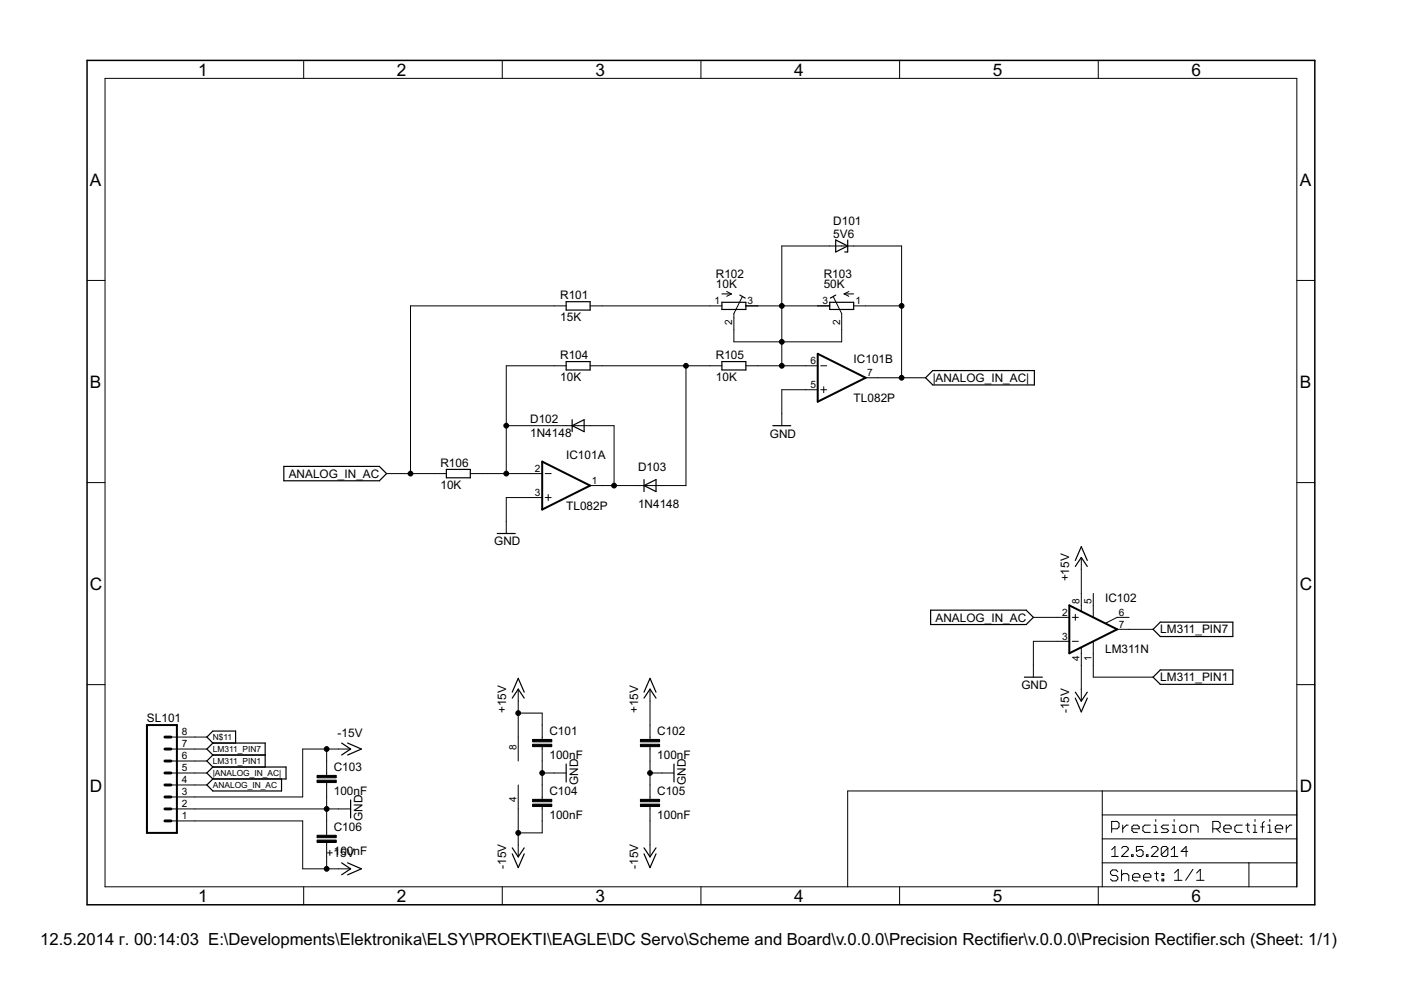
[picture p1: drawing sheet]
<svg xmlns="http://www.w3.org/2000/svg" width="297mm" height="210mm" viewBox="0 0 297 210" stroke-linecap="round" stroke-linejoin="round" font-family="sans-serif">
<g fill="#000" stroke="#000" stroke-width=".25">
<path d="M177.2 53.4l2.5-1.2zM177.2 50.9v2.5zM177.2 50.9l2.5 1.3zM179.7 50.9v1.3zM179.7 52.2v1.2zM179.1 53.4h.6zM120 78.4h5.1zM120 76.7v1.7zM120 65.7h5.1zM120 64v1.7zM120 76.7h5.1zM125.1 76.7v1.7z"/>
<path d="M120 64h5.1zM125.1 64v1.7zM153.1 78.4h5zM153.1 76.7v1.7zM153.1 65.6h5zM153.1 64.1v1.5zM156.9 62.6l1.1 .6zM153.1 76.7h5zM158.1 76.7v1.7zM158.1 64.9v.7zM153.1 64.1h5zM158.1 64.1v.8z"/>
<path d="M175.9 64.9v.7zM175.9 64.1h5.1zM175.9 64.1v.8zM176 63.2l1.2-.6zM175.9 65.6h5.1zM181 64.1v1.5zM197.8 78.6h21.5zM219.3 78.6v3zM60.2 98.9h20.2zM94.6 99.5h5.1zM121.3 90.3l2.5 1.2zM121.3 90.3v1.2z"/>
<path d="M121.3 89v1.3zM121.3 90.3l2.5-1.3zM123.8 89v2.5zM163.9 90.3h3.8zM196.2 80.1l1.6-1.5zM196.2 80.1l1.6 1.5zM197.8 81.6h21.5zM60.2 98.9v3zM60.2 101.9h20.2zM82 100.4l-1.6 1.5zM80.4 98.9l1.6 1.5zM94.6 101.3h5.1z"/>
<path d="M94.6 99.5v1.8zM99.7 99.5v1.8zM105.4 113.1h3.8zM136.5 103l2.6-1.3zM136.5 101.7v1.3zM136.5 103v1.2zM136.5 103l2.6 1.2zM139.1 101.7v2.5zM229.3 118.2l-1.3 1.9zM229.3 115.9l-1.3 2.9zM229.3 115.9l1.2 2.9zM197.3 129.4v3z"/>
<path d="M197.3 132.4h20.3zM197.3 129.4h20.3zM219.1 130.9l-1.5 1.5zM217.6 129.4l1.5 1.5zM229.3 118.2l1.2 1.9zM244.5 133.4l1.5-1.5zM244.5 133.4l1.5 1.6zM246 131.9h15.4zM246 135h15.4zM261.4 131.9v3.1zM43.9 156.3l1.2-1.3zM43.9 156.3l1.2 1.2z"/>
<path d="M43.9 158.8l1.2-1.3zM43.9 158.8l1.2 1.3zM45.1 155h4.9zM45.1 157.5h4.9zM45.1 157.5h11.1zM50 155v2.5zM56.2 157.5v2.6zM72.4 157.5l1.9 1.3zM73.7 157.5l2.9 1.3zM72.4 160.1l1.9-1.3zM73.7 160.1l2.9-1.3zM109.9 146.1l-1.3 1.9z"/>
<path d="M109.9 143.8l-1.3 2.9zM109.9 146.1l1.2 1.9zM109.9 143.8l1.2 2.9zM137.8 146.1l-1.3 1.9zM137.8 143.8l-1.3 2.9zM137.8 146.1l1.3 1.9zM137.8 143.8l1.3 2.9zM217.2 143.6h3.8zM228 146.7l1.3 2zM228 148l1.3 2.9zM230.5 146.7l-1.2 2zM230.5 148l-1.2 2.9z"/>
<path d="M244.5 143.6l1.5-1.6zM244.5 143.6l1.5 1.5zM246 142h15.4zM246 145.1h15.4zM261.4 142v3.1zM43.9 166.4l1.2-1.2zM43.9 166.4l1.2 1.3zM43.9 163.9l1.2-1.3zM43.9 163.9l1.2 1.3zM43.9 161.4l1.2-1.3zM43.9 161.4l1.2 1.2zM45.1 165.2h14.6z"/>
<path d="M45.1 167.7h14.6zM45.1 162.6h15.5zM45.1 165.2h15.5zM45.1 160.1h11.1zM45.1 162.6h11.1zM56.2 160.1v2.5zM59.7 165.2v2.5zM60.6 162.6v2.6zM74.3 169.6v3.8zM108.6 179.8l1.3 1.9zM120 162v3.8zM136.5 179.8l1.3 1.9z"/>
<path d="M142.9 162v3.8zM72.4 185.5l1.9-1.3zM73.7 185.5l2.9-1.3zM72.4 182.9l1.9 1.3zM73.7 182.9l2.9 1.3zM108.6 181l1.3 3zM111.1 179.8l-1.2 1.9zM111.1 181l-1.2 3zM136.5 181l1.3 3zM139.1 179.8l-1.3 1.9zM139.1 181l-1.3 3z"/>
</g>
<g fill="#000" stroke="#000" stroke-width=".21">
<path d="M22.3 16.6v171.4zM64.4 12.8v3.8zM106.5 12.8v3.8zM148.6 12.8v3.8zM190.7 12.8v3.8zM232.9 12.8v3.8zM22.3 16.6h252.7zM18.5 59.5h3.8zM165.8 52.2v12.7zM175.9 52.2h2.6zM165.8 52.2h10.1zM178.5 52.2h2.5z"/>
<path d="M181 52.2h10.2zM191.2 52.2v12.7zM275 59.5h3.8zM107.3 77.6v12.7zM117.5 77.6h2.5zM117.5 64.9h2.5zM107.3 77.6h10.2zM87 64.9h30.5zM125.1 77.6h2.6zM125.1 64.9h2.6zM127.7 64.9h22.8zM127.7 77.6h17.7z"/>
<path d="M150.5 77.6h2.6zM150.5 64.9h2.6zM145.4 77.6h5.1zM153.1 62.3h2zM154.1 61.8l1 .5zM154.1 62.8l1-.5zM155.6 67.4v2.5zM155.6 66.5v.9zM157.4 63l-1.8 3.5zM155.6 69.9v2.6zM155.6 72.5h10.2zM158.1 64.9h2.6z"/>
<path d="M158.1 77.6h2.6zM160.7 64.9h5.1zM160.7 77.6h5.1zM165.8 64.9v7.6zM165.8 72.5v5.1zM170.8 77.6h2.6zM165.8 77.6h5zM173.4 64.9h2.5zM165.8 64.9h7.6zM174 77.6h1.3zM178.5 67.4v2.5zM178.5 66.5v.9z"/>
<path d="M176.7 63l1.8 3.5zM178.5 69.9v2.6zM165.8 72.5h12.7zM179 62.3l1-.5zM179 62.3l1 .5zM179 62.3h2zM181 64.9h2.5zM183.5 64.9h7.7zM191.2 64.9v15.2zM107.3 90.3h12.7zM120 90.3h2.6zM122.6 90.3h2.5z"/>
<path d="M125.1 90.3h5.1zM165.8 87.7v2.6zM165.8 82.6v5.1zM170.8 82.6h2.6zM165.8 82.6h5zM174 82.6h1.3zM174.6 82v1.3zM183.5 80.1h2.6zM186.1 80.1h5.1zM191.2 80.1h5zM18.5 102.3h3.8zM82 100.4h5z"/>
<path d="M87 64.9v35.5zM92.1 100.4h2.5zM87 100.4h5.1zM99.7 100.4h2.6zM102.3 100.4h5zM107.3 110.6v2.5zM107.3 105.5v5.1zM107.3 105.5h5.1zM107.3 90.3v10.1zM112.4 100.4h2.6zM112.4 105.5h2.6zM107.3 100.4h5.1z"/>
<path d="M115.6 105.5h1.3zM115.6 100.4h1.3zM116.2 104.9v1.2zM125.1 103h2.6zM127.7 103h2.5zM130.2 90.3v12.7zM135.3 103h2.5zM130.2 103h5.1zM137.8 103h2.6zM140.4 103h5zM145.4 77.6v25.4zM275 102.3h3.8z"/>
<path d="M219.1 136h5.1zM219.1 130.9h5.1zM224.2 136h2.5zM224.2 130.9h2.5zM227.4 130.9h1.2zM227.4 136h1.2zM228 130.3v1.2zM229.3 128.4v1.1zM229.3 137.3v1.2zM229.3 125.8v2.6zM229.3 118.2v2.5zM229.3 120.7v5.1z"/>
<path d="M231.8 125.8v2.6zM231.8 128.4v2.4zM231.8 136v2.5zM234.4 132.1l2.5-1.2zM236.9 130.9h2.5zM236.9 133.4h2.5zM239.4 133.4h5.1zM18.5 145.2h3.8zM36.2 158.8h5.1zM36.2 156.3h5.1zM41.3 156.3h2.6zM41.3 158.8h2.6z"/>
<path d="M64.2 158.8v10.2zM64.2 158.8h5.1zM71.8 158.8h2.5zM69.3 158.8h2.5zM109.9 156.3v5.1zM109.9 146.1v2.6zM109.9 148.7v2.5zM109.9 151.2v5.1zM115 153.7v2.6zM115 156.3v.5zM115 158.3v.5zM115 151.2v2.5z"/>
<path d="M109.9 151.2h5.1zM137.8 153.7v2.6zM137.8 156.3v.5zM137.8 158.3v.5zM137.8 146.1v2.6zM137.8 148.7v5zM219.1 141.1v2.5zM219.1 136v5.1zM229.3 138.5v2.6zM229.3 146.1v2.6zM229.3 141.1v5zM231.8 138.5v2.6z"/>
<path d="M231.8 141.1v2.5zM231.8 143.6h12.7zM275 145.2h3.8zM36.2 174.1h5.1zM36.2 171.5h5.1zM36.2 169h5.1zM36.2 166.4h5.1zM36.2 163.9h5.1zM36.2 161.4h5.1zM41.3 166.4h2.6zM41.3 163.9h2.6zM41.3 161.4h2.6z"/>
<path d="M41.3 169h22.9zM41.3 174.1h22.9zM69.3 161.4v2.5zM69.3 166.4v2.6zM69.3 163.9v.5zM69.3 165.9v.5zM69.3 174.1v2.5zM69.3 176.6v.5zM69.3 178.6v.5zM69.3 158.8v2.6zM41.3 171.5h28zM69.3 171.5v2.6z"/>
<path d="M69.3 169v2.5zM71.8 171.5h2.5zM69.3 171.5h2.5zM109.9 166.4v5.1zM109.9 179.1v2.6zM109.9 176.6v2.5zM109.9 171.5v5.1zM115 158.8v2.6zM115 166.4v2.6zM115 171.5v2.6zM115 169v.5zM115 171v.5z"/>
<path d="M115 174.1v2.5zM109.9 176.6h5.1zM115 163.9v2.5zM115 161.4v2.5zM117.5 163.9h2.5zM115 163.9h2.5zM137.8 158.8v2.6zM137.8 179.1v2.6zM137.8 166.4v2.6zM137.8 171.5v2.6zM137.8 169v.5zM137.8 171v.5z"/>
<path d="M137.8 174.1v5zM137.8 163.9v2.5zM137.8 161.4v2.5zM140.4 163.9h2.5zM137.8 163.9h2.6zM179.7 167.7h54zM233.7 167.7h41.3zM233.7 177.9h41.3zM233.7 172.8v5.1zM233.7 172.8h41.3zM233.7 167.7v5.1zM235.7 174.2v2.3z"/>
<path d="M235.7 174.2h1.2zM236.4 179.5v2.1zM236.9 174.2l.4 .3zM235.7 175.7h1.2zM237.3 174.5v.8zM237.3 175.3l-.4 .4zM238 174.9v1.6zM238 175.7l.8-.8zM238.1 179.5l-.3 .3zM238.8 174.9h.4zM238.1 179.5h.7zM238.8 179.5l.4 .3z"/>
<path d="M240 175.3v.8zM240 175.3l.4-.4zM240 176.1l.4 .4zM240.4 174.9h.8zM240.9 179.5v1zM240.4 176.5h.8zM241.2 174.9l.3 .4zM241.5 175.3v.4zM240 175.7h1.5zM242.3 175.3v.8zM242.3 176.1l.4 .4zM240.9 179.5h1.5z"/>
<path d="M242.3 175.3l.4-.4zM242.7 176.5h1.2zM242.7 174.9h1.2zM244.5 179.5l-.4 .3zM244.7 174.9h.3zM244.7 176.5h.7zM245 174.9v1.6zM245 173.8v.4zM244.5 179.5h.7zM245.2 179.5l.3 .3zM246.2 176.5h1.2zM246.2 175.3l.4-.4z"/>
<path d="M246.5 179.5l-.3 .3zM246.5 179.5h.8zM246.2 175.3l.4 .4zM246.6 174.9h1.2zM247.3 179.5l.3 .3zM247.4 176.5l.4-.4zM246.6 175.7h.8zM247.6 179.8v1.4zM247.4 175.7l.4 .4zM248.6 174.9h.3zM248.6 176.5h.7zM248.9 174.9v1.6z"/>
<path d="M248.9 173.8v.4zM249 179.5v2.1zM250.1 175.3v.8zM250.1 176.1l.4 .4zM250.5 176.5h.8zM250.5 174.9l-.4 .4zM251.3 176.5l.4-.4zM250.5 174.9h.8zM251.5 179.5l-1.1 1zM251.7 175.3v.8zM251.3 174.9l.4 .4zM252.5 174.9v1.6z"/>
<path d="M252.5 174.9h1.1zM253.6 174.9l.4 .4zM254 175.3v1.2zM257.1 174.2v2.3zM257.1 174.2h1.2zM257.9 175.7l.8 .8zM258.3 174.2l.4 .3zM257.1 175.7h1.2zM258.7 174.5v.8zM258.7 175.3l-.4 .4zM259.5 175.3v.8zM259.5 175.3l.4-.4z"/>
<path d="M259.5 176.1l.4 .4zM259.9 174.9h.7zM259.9 176.5h.7zM260.6 174.9l.4 .4zM261 175.3v.4zM259.5 175.7h1.5zM261.8 175.3v.8zM261.8 176.1l.4 .4zM261.8 175.3l.4-.4zM262.2 176.5h1.2zM262.2 174.9h1.2zM264.1 174.9h.8z"/>
<path d="M264.5 174.5v1.6zM264.5 176.1l.4 .4zM265.7 174.9h.4zM265.7 176.5h.8zM266.1 174.9v1.6zM266.1 173.8v.4zM267.3 175.3h.8zM267.7 174.5v2zM267.7 174.5l.4-.3zM268.8 174.9h.4zM268.8 176.5h.8zM269.2 174.9v1.6z"/>
<path d="M269.2 173.8v.4zM270.4 175.3v.8zM270.4 175.3l.4-.4zM270.4 176.1l.4 .4zM270.8 174.9h.7zM270.8 176.5h.7zM271.5 174.9l.4 .4zM271.9 175.3v.4zM270.4 175.7h1.5zM272.7 174.9v1.6zM272.7 175.7l.8-.8zM273.5 174.9h.4z"/>
<path d="M275 172.8v5.1zM275 167.7v5.1zM22.3 188h252.7zM64.2 174.1v10.1zM64.4 188v3.8zM69.3 179.1v2.6zM64.2 184.2h5.1zM69.3 181.7v2.5zM71.8 184.2h2.5zM69.3 184.2h2.5zM106.5 188v3.8zM148.6 188v3.8z"/>
<path d="M179.7 167.7v20.3zM190.7 188v3.8zM232.9 188v3.8zM233.7 182.9v5.1zM233.7 177.9v5zM235.4 184.8v.4zM235.4 185.2l.4 .4zM235.7 180.2l.7-.7zM235.7 181.6h1.4zM235.4 184.8l.4-.4zM235.8 185.6h.8zM235.4 186.4l.4 .4z"/>
<path d="M235.8 184.4h.8zM236.6 185.6l.4 .4zM235.8 186.8h.8zM236.6 184.4l.4 .4zM237 186v.4zM237 186.4l-.4 .4zM237.8 181.6l1.4-1.4zM237.8 184.4v2.4zM237.8 185.6l.4-.4zM238.2 185.2h.8zM239 185.2l.3 .4zM237.8 181.6h1.4z"/>
<path d="M239.2 179.8v.4zM239.3 185.6v1.2zM239.9 181.2v.4zM239.9 181.2h.3zM240.1 185.6v.8zM240.1 185.6l.4-.4zM240.2 181.2v.4zM239.9 181.6h.3zM240.1 186.4l.4 .4zM240.5 185.2h.8zM240.9 180.5l.7-.3zM240.5 186.8h.8z"/>
<path d="M241.3 185.2l.4 .4zM240.9 181.2l.4 .4zM241.6 180.2h.4zM241.7 185.6v.4zM240.1 186h1.6zM242 180.2l.4 .3zM241.3 181.6h.7zM242.4 180.5v.7zM242.4 181.2l-.4 .4zM242.5 185.6v.8zM242.5 185.6l.3-.4zM242.5 186.4l.3 .4z"/>
<path d="M242.8 185.2h.8zM243.1 181.2v.4zM243.1 181.2h.3zM243.4 181.2v.4zM243.1 181.6h.3zM242.8 186.8h.8zM243.6 185.2l.4 .4zM244 185.6v.4zM242.5 186h1.5zM244.1 181.6l1.4-1.4zM244.8 185.2h.8zM245.2 184.8v1.6z"/>
<path d="M245.2 186.4l.4 .4zM244.1 181.6h1.4zM245.5 179.8v.4zM246.2 179.8v1.4zM246.2 181.2l1.4-1.4zM246.4 185.2h.3zM246.4 185.2v.4zM246.4 186.4h.3zM246.4 186.4v.4zM246.2 181.2l.3 .4zM246.7 185.2v.4zM246.4 185.6h.3z"/>
<path d="M246.7 186.4v.4zM246.4 186.8h.3zM246.5 181.6h.8zM247.6 181.2l-.3 .4zM248.3 180.2l.7-.7zM248.3 181.6h1.4zM249 185.1l.8-.8zM249 186.6h1.6zM249.8 184.3v2.3zM250.4 180.5h1.4zM252.9 184.3l-1.5 2.3zM251.5 179.5v2.1z"/>
<path d="M253.7 185.1l.8-.8zM253.7 186.6h1.6zM254.5 184.3v2.3zM264.8 182.9v5.1zM264.8 182.9h10.2zM233.7 182.9h31.1zM275 182.9v5.1zM275 177.9v5zM275 16.6v171.4z"/>
<circle cx="145.4" cy="77.6" r=".51"/>
<circle cx="165.8" cy="77.6" r=".51"/>
<circle cx="165.8" cy="72.5" r=".51"/>
<circle cx="165.8" cy="64.9" r=".51"/>
<circle cx="191.2" cy="64.9" r=".51"/>
<circle cx="107.3" cy="90.3" r=".51"/>
<circle cx="191.2" cy="80.1" r=".51"/>
<circle cx="87" cy="100.4" r=".51"/>
<circle cx="107.3" cy="100.4" r=".51"/>
<circle cx="130.2" cy="103" r=".51"/>
<circle cx="69.3" cy="158.8" r=".51"/>
<circle cx="109.9" cy="151.2" r=".51"/>
<circle cx="69.3" cy="171.5" r=".51"/>
<circle cx="109.9" cy="176.6" r=".51"/>
<circle cx="115" cy="163.9" r=".51"/>
<circle cx="137.8" cy="163.9" r=".51"/>
<circle cx="69.3" cy="184.2" r=".51"/>
</g>
<path d="M18.5 12.8v179zM18.5 12.8h260.3zM18.5 191.8h260.3zM278.8 12.8v179z" fill="#000" stroke="#000" stroke-width=".32"/>
<g fill="#000" stroke="#000" stroke-width=".42">
<path d="M173.4 75l10.1 5.1zM115 97.9l10.1 5.1zM173.4 75v10.2zM173.4 85.2l10.1-5.1zM115 97.9v10.1zM115 108l10.1-5zM226.7 128.4v10.1zM226.7 128.4l10.2 5zM226.7 138.5l10.2-5.1zM31.2 153.7v22.9zM31.2 153.7h6.3zM31.2 176.6h6.3z"/>
<path d="M37.5 153.7v22.9z"/>
</g>
<path d="M35 158.8h1.2zM35 156.3h1.2zM35 169h1.2zM35 171.5h1.2zM35 174.1h1.2zM35 163.9h1.2zM35 166.4h1.2zM35 161.4h1.2z" fill="#000" stroke="#000" stroke-width=".61"/>
<path d="M112.9 157.8h4.1v.5h-4.1zM112.9 156.8h4.1v.5h-4.1zM135.8 157.8h4v.5h-4zM135.8 156.8h4v.5h-4zM67.2 165.4h4.1v.5h-4.1zM67.2 164.4h4.1v.5h-4.1zM67.2 178.1h4.1v.5h-4.1zM67.2 177.1h4.1v.5h-4.1zM112.9 170.5h4.1v.5h-4.1zM112.9 169.5h4.1v.5h-4.1zM135.8 170.5h4v.5h-4zM135.8 169.5h4v.5h-4z" fill="#000" stroke="#000" stroke-width=".21"/>
<g font-size="4.1">
<text x="42" y="16">1</text>
<text x="84.1" y="16">2</text>
<text x="126.3" y="16">3</text>
<text x="168.4" y="16">4</text>
<text x="210.5" y="16">5</text>
<text x="252.6" y="16">6</text>
<text x="19.1" y="39.3">A</text>
<text x="275.6" y="39.3">A</text>
<text x="19.1" y="82.2">B</text>
<text x="275.6" y="82.2">B</text>
<text x="19.1" y="125">C</text>
<text x="275.6" y="125">C</text>
<text x="19.1" y="167.9">D</text>
<text x="275.6" y="167.9">D</text>
<text x="42" y="191.2">1</text>
<text x="84.1" y="191.2">2</text>
<text x="126.3" y="191.2">3</text>
<text x="168.4" y="191.2">4</text>
<text x="210.5" y="191.2">5</text>
<text x="252.6" y="191.2">6</text>
</g>
<text font-size="4" x="8.5" y="200.4">12.5.2014 г. 00:14:03 E:\Developments\Elektronika\ELSY\PROEKTI\EAGLE\DC Servo\Scheme and Board\v.0.0.0\Precision Rectifier\v.0.0.0\Precision Rectifier.sch (Sheet: 1/1)</text>
<g font-size="2.8">
<text x="176.7" y="47.7">D101</text>
<text x="176.7" y="50.5">5V6</text>
<text x="151.8" y="58.9">R102</text>
<text x="174.6" y="58.9">R103</text>
<text x="118.8" y="63.4">R101</text>
<text x="151.8" y="61.1">10K</text>
<text x="174.6" y="61.1">50K</text>
<text x="118.8" y="68.2">15K</text>
<text x="118.8" y="76.1">R104</text>
<text x="151.8" y="76.1">R105</text>
<text x="181" y="76.9">IC101B</text>
<text x="118.8" y="80.9">10K</text>
<text x="151.8" y="80.9">10K</text>
<text x="197.8" y="81">|ANALOG_IN_AC|</text>
<text x="112.4" y="89.8">D102</text>
<text x="181" y="85.2">TL082P</text>
<text x="112.4" y="92.6">1N4148</text>
<text x="163.2" y="92.8">GND</text>
<text x="61.2" y="101.3">ANALOG_IN_AC</text>
<text x="93.4" y="98.9">R106</text>
<text x="120" y="97.2">IC101A</text>
<text x="135.3" y="99.9">D103</text>
<text x="93.4" y="103.7">10K</text>
<text x="135.3" y="107.8">1N4148</text>
<text x="120" y="108">TL082P</text>
<text x="104.8" y="115.6">GND</text>
<text x="226.7" y="123.3" transform="rotate(-90 226.7 123.3)">+15V</text>
<text x="198.4" y="131.8">ANALOG_IN_AC</text>
<text x="234.3" y="127.7">IC102</text>
<text x="246" y="134.3">LM311_PIN7</text>
<text x="234.3" y="138.5">LM311N</text>
<text x="216.5" y="146.1">GND</text>
<text x="246" y="144.5">LM311_PIN1</text>
<text x="31.2" y="153">SL101</text>
<text x="107.3" y="151.2" transform="rotate(-90 107.3 151.2)">+15V</text>
<text x="116.5" y="155.9">C101</text>
<text x="135.3" y="151.2" transform="rotate(-90 135.3 151.2)">+15V</text>
<text x="139.3" y="155.9">C102</text>
<text x="226.7" y="151.2" transform="rotate(-90 226.7 151.2)">-15V</text>
<text x="71.6" y="156.3">-15V</text>
<text x="116.5" y="161">100nF</text>
<text x="139.3" y="161">100nF</text>
<text x="70.8" y="163.5">C103</text>
<text x="122.6" y="166.4" transform="rotate(-90 122.6 166.4)">GND</text>
<text x="145.4" y="166.4" transform="rotate(-90 145.4 166.4)">GND</text>
<text x="70.8" y="168.6">100nF</text>
<text x="116.5" y="173.7">100nF</text>
<text x="116.5" y="168.6">C104</text>
<text x="139.3" y="173.7">100nF</text>
<text x="139.3" y="168.6">C105</text>
<text x="70.8" y="176.2">C106</text>
<text x="76.9" y="174.1" transform="rotate(-90 76.9 174.1)">GND</text>
<text x="69.2" y="181.7">+15V</text>
<text x="70.8" y="181.3">100nF</text>
<text x="107.3" y="184.2" transform="rotate(-90 107.3 184.2)">-15V</text>
<text x="135.3" y="184.2" transform="rotate(-90 135.3 184.2)">-15V</text>
</g>
<g font-size="2.4">
<text x="151.5" y="64.5">1</text>
<text x="158.5" y="64.5">3</text>
<text x="174.4" y="64.5">3</text>
<text x="181.3" y="64.5">1</text>
<text x="155.2" y="68.9" transform="rotate(-90 155.2 68.9)">2</text>
<text x="178.1" y="68.9" transform="rotate(-90 178.1 68.9)">2</text>
<text x="171.8" y="77.2">6</text>
<text x="171.8" y="82.3">5</text>
<text x="183.9" y="79.7">7</text>
<text x="113.4" y="100.1">2</text>
<text x="113.4" y="105.1">3</text>
<text x="125.5" y="102.6">1</text>
<text x="225.2" y="130.5">2</text>
<text x="228.9" y="128" transform="rotate(-90 228.9 128)">8</text>
<text x="231.4" y="128" transform="rotate(-90 231.4 128)">5</text>
<text x="237.2" y="130.5">6</text>
<text x="225.2" y="135.6">3</text>
<text x="237.2" y="133.1">7</text>
<text x="228.9" y="140" transform="rotate(-90 228.9 140)">4</text>
<text x="231.4" y="140" transform="rotate(-90 231.4 140)">1</text>
<text x="38.6" y="155.9">8</text>
<text x="38.6" y="161">6</text>
<text x="38.6" y="158.5">7</text>
<text x="109.5" y="159" transform="rotate(-90 109.5 159)">8</text>
<text x="38.6" y="166.1">4</text>
<text x="38.6" y="163.5">5</text>
<text x="38.6" y="173.7">1</text>
<text x="38.6" y="171.2">2</text>
<text x="38.6" y="168.6">3</text>
<text x="109.5" y="170" transform="rotate(-90 109.5 170)">4</text>
</g>
<g font-size="2">
<text x="45.1" y="156.9">N$11</text>
<text x="45.1" y="159.5">LM311_PIN7</text>
<text x="45.1" y="162">LM311_PIN1</text>
<text x="45.1" y="167.1">ANALOG_IN_AC</text>
<text x="45.1" y="164.5">|ANALOG_IN_AC|</text>
</g>
</svg>
